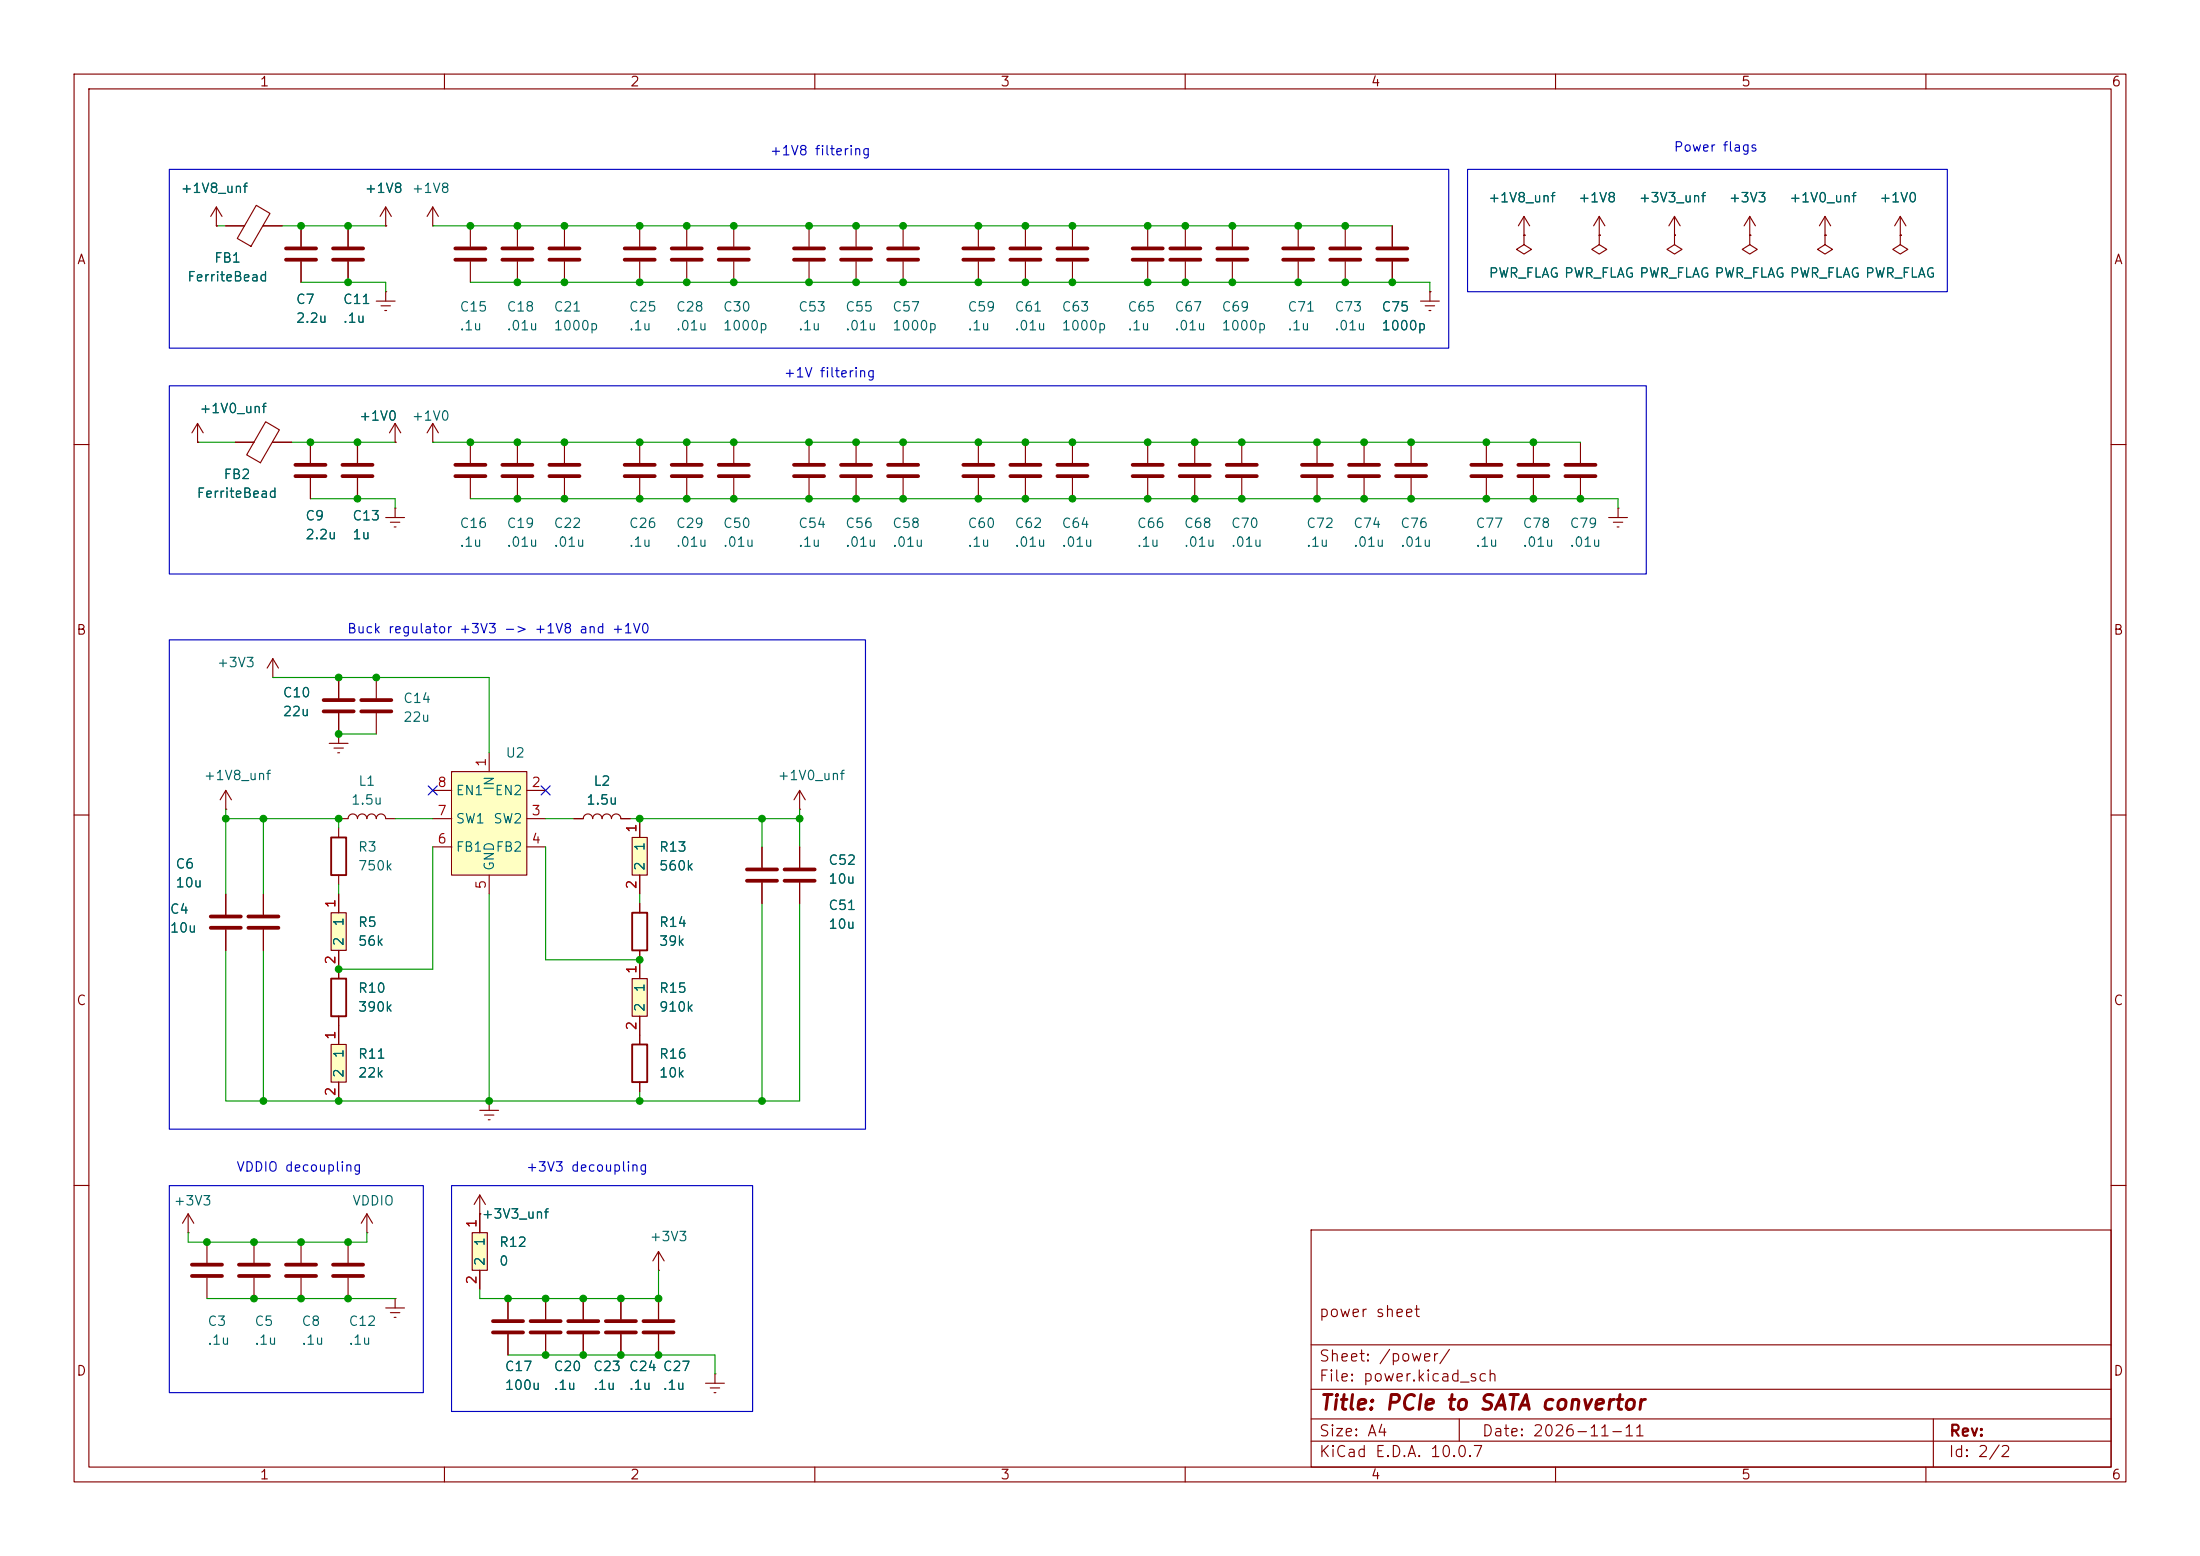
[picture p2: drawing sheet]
<svg xmlns="http://www.w3.org/2000/svg" width="297mm" height="210mm" viewBox="0 0 297 210" stroke-linecap="round" stroke-linejoin="round" font-family="sans-serif">
<g fill="none" stroke="#840000" stroke-width=".15">
<path d="M10 10h277v190h-277zM12 12h273v186h-273zM60 10v2M110 10v2M160 10v2M210 10v2M260 10v2M52.1 39.4h.1M52.1 30.5h.1M52.1 27.9v2.6M52.1 39.4v1.2M52.1 27.9l-.8 1.3"/>
<path d="M52.1 27.9l.7 1.3M246.4 31.8h.1M246.4 31.8v1.2l1 .7-1 .6-1-.6 1-.7M246.4 29.2l-.8 1.3M246.4 29.2l.7 1.3M246.4 29.2v2.6M256.5 31.8h.1M256.5 31.8v1.2l1.1 .7-1.1 .6-1-.6 1-.7M256.5 29.2l-.7 1.3M256.5 29.2l.8 1.3M256.5 29.2v2.6M50.8 40.6h2.5"/>
<path d="M51.4 41.3h1.3M51.9 41.9h.3M10 60h2M285 60h2M10 110h2M45.7 110.5h1.3a.64 .64 0 0 1 .6-.6 .64 .64 0 0 1 .7 .6 .64 .64 0 0 1 .6-.6 .64 .64 0 0 1 .6 .6 .64 .64 0 0 1 .7-.6 .64 .64 0 0 1 .6 .6 .64 .64 0 0 1 .6-.6 .64 .64 0 0 1 .7 .6h1.2M285 110h2M86.4 139.7v1.3M86.4 146.1v1.2M10 160h2M177 166h108v32h-108zM285 160h2"/>
<path d="M60 198v2M110 198v2M160 198v2M177 194.5h108M177 191.5h108M177 187.5h108M177 181.5h108M197 191.5v3M210 198v2M260 198v2M261 191.5v6.5"/>
</g>
<path d="M85.3 141h2.1v5.1h-2.1z" fill="none" stroke="#840000" stroke-width=".25"/>
<path d="M85.3 132.1h2.1v5.1h-2.1z" fill="#ffffc2"/>
<g fill="none" stroke="#840000" stroke-width=".15">
<path d="M53.3 59.7h.1M53.3 57.2l-.7 1.2M53.3 57.2l.8 1.2M53.3 57.2v2.5M58.4 59.7h.1M58.4 57.2l-.7 1.2M58.4 57.2l.8 1.2M58.4 57.2v2.5M102.9 114.3v2.8M102.9 119.1v2.8M85.3 132.1h2.1v5.1h-2.1zM86.4 129.5v2.6"/>
<path d="M86.4 137.2v2.5"/>
</g>
<path d="M100.8 117.3h4.1M100.8 118.9h4.1" fill="none" stroke="#840000" stroke-width=".51"/>
<path d="M85.3 113h2.1v5.1h-2.1z" fill="#ffffc2"/>
<path d="M85.3 113h2.1v5.1h-2.1zM86.4 110.5v2.5M86.4 118.1v2.6" fill="none" stroke="#840000" stroke-width=".15"/>
<path d="M61 104.1h10.1v14h-10.1z" fill="#ffffc2"/>
<g fill="none" stroke="#840000" stroke-width=".15">
<path d="M181.6 30.5v2.8M181.6 35.3v2.8M188 30.5v2.8M188 35.3v2.8M193 39.4h.1M193 39.4v1.2M205.7 31.8v1.2l1.1 .7-1.1 .6-1-.6 1-.7M205.7 31.8h.1M205.7 29.2l-.7 1.3M205.7 29.2l.8 1.3M205.7 29.2v2.6M215.9 31.8h.1"/>
<path d="M215.9 31.8v1.2l1 .7-1 .6-1-.6 1-.7M215.9 29.2l-.8 1.3M215.9 29.2l.8 1.3M215.9 29.2v2.6M226.1 31.8v1.2l1 .7-1 .6-1.1-.6 1.1-.7M226.1 31.8h.1M226.1 29.2l-.8 1.3M226.1 29.2l.7 1.3M226.1 29.2v2.6M236.2 31.8v1.2l1 .7-1 .6-1-.6 1-.7M236.2 31.8h.1M236.2 29.2l-.7 1.3"/>
<path d="M236.2 29.2l.8 1.3M236.2 29.2v2.6M191.8 40.6h2.5M192.4 41.3h1.3M192.9 41.9h.3M52.1 69.9h2.5M52.7 70.5h1.3M53.2 71.1h.3M53.3 68.6h.1M53.3 68.6v1.3M36.8 91.4h.1M36.8 88.9l-.7 1.3"/>
<path d="M36.8 88.9l.8 1.3M36.8 88.9v2.5M50.8 91.4v2.8M50.8 96.3v2.8M30.5 109.2h.1M30.5 106.7v2.5M30.5 106.7l-.8 1.3M30.5 106.7l.7 1.3M45.7 111.8v1.2M45.7 118.1v1.3M58.4 106.7h2.6M58.4 110.5h2.6"/>
<path d="M58.4 114.3h2.6M61 104.1h10.1v14h-10.1zM66 101.6v2.5M66 118.1v2.6M71.1 106.7h2.6M71.1 110.5h2.6M71.1 114.3h2.6M107.9 114.3v2.8M107.9 119.1v2.8M30.5 120.7v2.7M30.5 125.5v2.8M35.6 120.7v2.7"/>
<path d="M35.6 125.5v2.8M83.8 175.3v2.8M83.8 180.1v2.8"/>
</g>
<g fill="none" stroke="#840000" stroke-width=".51">
<path d="M179.6 33.5h4M179.6 35.1h4M185.9 33.5h4.1M185.9 35.1h4.1M48.8 94.5h4M48.8 96h4M105.9 117.3h4.1M105.9 118.9h4.1M28.4 123.7h4.1M28.4 125.2h4.1M33.5 123.7h4.1M33.5 125.2h4.1"/>
<path d="M81.8 178.3h4.1M81.8 179.8h4.1"/>
</g>
<path d="M44.7 113h2v5.1h-2z" fill="none" stroke="#840000" stroke-width=".25"/>
<path d="M44.7 123.2h2v5.1h-2z" fill="#ffffc2"/>
<g fill="none" stroke="#840000" stroke-width=".15">
<path d="M31.7 59.7h2.6M35.9 56.9l1.8 1.1-2.5 4.5-1.9-1.1zM36.8 59.7h2.6M41.9 59.7v2.8M48.3 59.7v2.8M177.8 59.7v2.8M184.1 59.7v2.8M190.5 59.7v2.8M200.7 59.7v2.8M213.4 59.7v2.8M41.9 64.5v2.8M48.3 64.5v2.8"/>
<path d="M177.8 64.5v2.8M184.1 64.5v2.8M190.5 64.5v2.8M200.7 64.5v2.8M213.4 64.5v2.8M44.7 123.2h2v5.1h-2zM45.7 120.7v2.5M45.7 128.3v2.5M86.4 121.9v1.3M86.4 128.3v1.2M25.4 166.4h.1M25.4 163.8l-.8 1.3"/>
<path d="M25.4 163.8l.8 1.3M25.4 163.8v2.6M27.9 167.6v2.8M27.9 172.5v2.8M34.3 167.6v2.8M34.3 172.5v2.8M40.6 167.6v2.8M40.6 172.5v2.8M47 167.6v2.8M47 172.5v2.8M49.5 166.4h.1M49.5 163.8l-.7 1.3"/>
<path d="M49.5 163.8l.8 1.3M49.5 163.8v2.6M52.1 176.5h2.5M52.7 177.2h1.3M53.2 177.8h.3M53.3 175.3h.1M53.3 175.3v1.2M73.7 175.3v2.8M78.7 175.3v2.8M73.7 180.1v2.8M78.7 180.1v2.8"/>
</g>
<g fill="none" stroke="#840000" stroke-width=".51">
<path d="M39.9 62.7h4M39.9 64.3h4M46.2 62.7h4.1M46.2 64.3h4.1M175.8 62.7h4M175.8 64.3h4M182.1 62.7h4.1M182.1 64.3h4.1M188.5 62.7h4M188.5 64.3h4M198.6 62.7h4.1M198.6 64.3h4.1"/>
<path d="M211.3 62.7h4.1M211.3 64.3h4.1M25.9 170.7h4.1M25.9 172.2h4.1M32.3 170.7h4M32.3 172.2h4M38.6 170.7h4.1M38.6 172.2h4.1M45 170.7h4M45 172.2h4M71.6 178.3h4.1M71.6 179.8h4.1"/>
<path d="M76.7 178.3h4.1M76.7 179.8h4.1"/>
</g>
<path d="M85.3 123.2h2.1v5.1h-2.1z" fill="none" stroke="#840000" stroke-width=".25"/>
<path d="M44.7 141h2v5.1h-2z" fill="#ffffc2"/>
<path d="M45.7 138.4v2.6M44.7 141h2v5.1h-2zM45.7 146.1v2.5" fill="none" stroke="#840000" stroke-width=".15"/>
<path d="M63.8 166.4h2v5.1h-2z" fill="#ffffc2"/>
<g fill="none" stroke="#840000" stroke-width=".15">
<path d="M29.2 30.5h.1M29.2 27.9l-.8 1.3M29.2 27.9l.8 1.3M29.2 27.9v2.6M30.5 30.5h2.5M34.6 27.7l1.8 1.1-2.5 4.4-1.9-1zM35.5 30.5h2.6M40.6 30.5v2.8M40.6 35.3v2.8M47 30.5v2.8M47 35.3v2.8M52.1 30.5h.1"/>
<path d="M58.4 30.5h.1M58.4 27.9l-.7 1.3M58.4 27.9l.8 1.3M58.4 27.9v2.6M63.5 30.5v2.8M63.5 35.3v2.8M69.8 30.5v2.8M69.8 35.3v2.8M76.2 30.5v2.8M76.2 35.3v2.8M86.4 30.5v2.8M86.4 35.3v2.8"/>
<path d="M92.7 30.5v2.8M92.7 35.3v2.8M99.1 30.5v2.8M99.1 35.3v2.8M109.2 30.5v2.8M109.2 35.3v2.8M115.6 30.5v2.8M115.6 35.3v2.8M121.9 30.5v2.8M121.9 35.3v2.8M132.1 30.5v2.8M132.1 35.3v2.8"/>
<path d="M138.4 30.5v2.8M138.4 35.3v2.8M144.8 30.5v2.8M144.8 35.3v2.8M154.9 30.5v2.8M154.9 35.3v2.8M160 30.5v2.8M160 35.3v2.8M166.4 30.5v2.8M166.4 35.3v2.8M175.3 30.5v2.8M175.3 35.3v2.8"/>
<path d="M188 30.5v2.8M188 35.3v2.8M193 39.4h.1M205.7 31.8h.1M215.9 31.8h.1M226.1 31.8h.1M236.2 31.8h.1M246.4 31.8h.1M256.5 31.8h.1M26.7 59.7h.1M26.7 57.2l-.8 1.2M26.7 57.2l.7 1.2"/>
<path d="M26.7 57.2v2.5M31.7 59.7h2.6M36.8 59.7h2.6M41.9 59.7v2.8M48.3 59.7v2.8M53.3 59.7h.1M63.5 59.7v2.8M69.8 59.7v2.8M76.2 59.7v2.8M86.4 59.7v2.8M92.7 59.7v2.8M99.1 59.7v2.8"/>
<path d="M109.2 59.7v2.8M115.6 59.7v2.8M121.9 59.7v2.8M132.1 59.7v2.8M138.4 59.7v2.8M144.8 59.7v2.8M154.9 59.7v2.8M161.3 59.7v2.8M167.6 59.7v2.8M207 59.7v2.8M41.9 64.5v2.8M48.3 64.5v2.8"/>
<path d="M63.5 64.5v2.8M69.8 64.5v2.8M76.2 64.5v2.8M86.4 64.5v2.8M92.7 64.5v2.8M99.1 64.5v2.8M109.2 64.5v2.8M115.6 64.5v2.8M121.9 64.5v2.8M132.1 64.5v2.8M138.4 64.5v2.8M144.8 64.5v2.8"/>
<path d="M154.9 64.5v2.8M161.3 64.5v2.8M167.6 64.5v2.8M207 64.5v2.8M217.2 69.9h2.5M217.8 70.5h1.3M218.3 71.1h.3M218.4 68.6h.1M218.4 68.6v1.3M45.7 99.1h.1M45.7 91.4v2.8M45.7 96.3v4"/>
<path d="M44.4 100.3h2.6M45.1 101h1.3M45.6 101.6h.2M77.5 110.5h1.2a.64 .64 0 0 1 .7-.6 .64 .64 0 0 1 .6 .6 .64 .64 0 0 1 .6-.6 .64 .64 0 0 1 .7 .6 .64 .64 0 0 1 .6-.6 .64 .64 0 0 1 .6 .6 .64 .64 0 0 1 .7-.6 .64 .64 0 0 1 .6 .6h1.3M86.4 110.5v2.5M86.4 118.1v2.6M102.9 114.3v2.8M102.9 119.1v2.8M107.9 109.2h.1M107.9 106.7l-.7 1.3M107.9 106.7l.8 1.3M107.9 106.7v2.5"/>
<path d="M107.9 114.3v2.8M107.9 119.1v2.8M30.5 120.7v2.7M30.5 125.5v2.8M35.6 120.7v2.7M35.6 125.5v2.8M45.7 120.7v2.5M45.7 128.3v3.8M45.7 137.2v3.8M86.4 121.9v1.3M86.4 128.3v3.8M86.4 137.2v3.8"/>
<path d="M45.7 146.1v2.5M64.8 149.9h2.5M65.4 150.5h1.3M65.9 151.1h.3M66 148.6h.1M66 148.6v1.3M86.4 146.1v1.2M63.8 166.4h2v5.1h-2zM64.8 163.8h.1M64.8 161.3v5.1M64.8 171.5v2.5M64.8 161.3l-.8 1.3"/>
<path d="M64.8 161.3l.7 1.3M68.6 175.3v2.8M73.7 175.3v2.8M78.7 175.3v2.8M83.8 175.3v2.8M88.9 171.5h.1M88.9 168.9v2.6M88.9 175.3v2.8M88.9 168.9l-.8 1.3M88.9 168.9l.8 1.3M68.6 180.1v2.8M73.7 180.1v2.8"/>
<path d="M78.7 180.1v2.8M83.8 180.1v2.8M88.9 180.1v2.8M95.2 186.7h2.6M95.9 187.3h1.3M96.4 188h.2M96.5 185.4h.1M96.5 185.4v1.3"/>
</g>
<g fill="none" stroke="#840000" stroke-width=".51">
<path d="M38.6 33.5h4.1M38.6 35.1h4.1M45 33.5h4M45 35.1h4M61.5 33.5h4M61.5 35.1h4M67.8 33.5h4.1M67.8 35.1h4.1M74.2 33.5h4M74.2 35.1h4M84.3 33.5h4.1M84.3 35.1h4.1"/>
<path d="M90.7 33.5h4M90.7 35.1h4M97 33.5h4.1M97 35.1h4.1M107.2 33.5h4.1M107.2 35.1h4.1M113.5 33.5h4.1M113.5 35.1h4.1M119.9 33.5h4.1M119.9 35.1h4.1M130 33.5h4.1M130 35.1h4.1"/>
<path d="M136.4 33.5h4.1M136.4 35.1h4.1M142.7 33.5h4.1M142.7 35.1h4.1M152.9 33.5h4.1M152.9 35.1h4.1M158 33.5h4.1M158 35.1h4.1M164.3 33.5h4.1M164.3 35.1h4.1M173.2 33.5h4.1M173.2 35.1h4.1"/>
<path d="M61.5 62.7h4M61.5 64.3h4M67.8 62.7h4.1M67.8 64.3h4.1M74.2 62.7h4M74.2 64.3h4M84.3 62.7h4.1M84.3 64.3h4.1M90.7 62.7h4M90.7 64.3h4M97 62.7h4.1M97 64.3h4.1"/>
<path d="M107.2 62.7h4.1M107.2 64.3h4.1M113.5 62.7h4.1M113.5 64.3h4.1M119.9 62.7h4.1M119.9 64.3h4.1M130 62.7h4.1M130 64.3h4.1M136.4 62.7h4.1M136.4 64.3h4.1M142.7 62.7h4.1M142.7 64.3h4.1"/>
<path d="M152.9 62.7h4.1M152.9 64.3h4.1M159.3 62.7h4M159.3 64.3h4M165.6 62.7h4.1M165.6 64.3h4.1M205 62.7h4M205 64.3h4M43.7 94.5h4.1M43.7 96h4.1M66.5 178.3h4.1M66.5 179.8h4.1"/>
<path d="M86.9 178.3h4M86.9 179.8h4"/>
</g>
<path d="M44.7 132.1h2v5.1h-2z" fill="none" stroke="#840000" stroke-width=".25"/>
<g fill="none" stroke="#009600" stroke-width=".15">
<path d="M29.2 30.5h1.3M38.1 30.5h14M40.6 38.1h11.5v1.3M58.4 30.5h129.6M63.5 38.1h129.5v1.3M26.7 59.7h5M39.4 59.7h13.9M58.4 59.7h155M41.9 67.3h11.4v1.3M63.5 67.3h154.9v1.3M36.8 91.4h29.2v10.2M45.7 99.1h5.1"/>
<path d="M30.5 109.2v11.5M30.5 110.5h15.2v1.3M35.6 110.5v10.2M45.7 119.4v1.3M53.3 110.5h5.1M58.4 114.3v16.5h-12.7M73.7 110.5h3.8M73.7 114.3v15.2h12.7M85.1 110.5h22.8M102.9 110.5v3.8M107.9 109.2v5.1M35.6 128.3v20.3"/>
<path d="M66 120.7v27.9M86.4 120.7v1.2M102.9 121.9v26.7M107.9 121.9v26.7h-77.4v-20.3M86.4 147.3v1.3M25.4 166.4v1.2h24.1v-1.2M27.9 175.3h25.4M88.9 171.5v3.8h-24.1v-1.3M68.6 182.9h27.9v2.5"/>
</g>
<path d="M57.8 106.1l1.2 1.2M59 106.1l-1.2 1.2M73.1 106.1l1.2 1.2M74.3 106.1l-1.2 1.2" fill="none" stroke="#000084" stroke-width=".15"/>
<path d="M22.9 22.9h172.7v24.1h-172.7zM198.1 22.9h64.8v16.5h-64.8zM22.9 52.1h199.3v25.4h-199.3zM22.9 86.4h93.9v66h-93.9zM22.9 160h34.2v28h-34.2zM61 160h40.6v30.5h-40.6z" fill="none" stroke="#0000c2" stroke-width=".15"/>
<g fill="#009600" stroke="#009600" stroke-width=".14">
<circle cx="181.6" cy="30.5" r=".46"/>
<circle cx="181.6" cy="38.1" r=".46"/>
<circle cx="190.5" cy="67.3" r=".46"/>
<circle cx="190.5" cy="59.7" r=".46"/>
<circle cx="184.1" cy="67.3" r=".46"/>
<circle cx="184.1" cy="59.7" r=".46"/>
<circle cx="200.7" cy="59.7" r=".46"/>
<circle cx="207" cy="59.7" r=".46"/>
<circle cx="188" cy="38.1" r=".46"/>
<circle cx="207" cy="67.3" r=".46"/>
<circle cx="200.7" cy="67.3" r=".46"/>
<circle cx="34.3" cy="167.6" r=".46"/>
<circle cx="34.3" cy="175.3" r=".46"/>
<circle cx="27.9" cy="167.6" r=".46"/>
<circle cx="40.6" cy="175.3" r=".46"/>
<circle cx="40.6" cy="167.6" r=".46"/>
<circle cx="47" cy="167.6" r=".46"/>
<circle cx="47" cy="175.3" r=".46"/>
<circle cx="41.9" cy="59.7" r=".46"/>
<circle cx="40.6" cy="30.5" r=".46"/>
<circle cx="47" cy="38.1" r=".46"/>
<circle cx="47" cy="30.5" r=".46"/>
<circle cx="48.3" cy="59.7" r=".46"/>
<circle cx="50.8" cy="91.4" r=".46"/>
<circle cx="30.5" cy="110.5" r=".46"/>
<circle cx="45.7" cy="91.4" r=".46"/>
<circle cx="48.3" cy="67.3" r=".46"/>
<circle cx="213.4" cy="67.3" r=".46"/>
<circle cx="35.6" cy="110.5" r=".46"/>
<circle cx="45.7" cy="130.8" r=".46"/>
<circle cx="45.7" cy="148.6" r=".46"/>
<circle cx="35.6" cy="148.6" r=".46"/>
<circle cx="45.7" cy="99.1" r=".46"/>
<circle cx="45.7" cy="110.5" r=".46"/>
<circle cx="88.9" cy="182.9" r=".46"/>
<circle cx="88.9" cy="175.3" r=".46"/>
<circle cx="83.8" cy="182.9" r=".46"/>
<circle cx="73.7" cy="182.9" r=".46"/>
<circle cx="78.7" cy="182.9" r=".46"/>
<circle cx="102.9" cy="148.6" r=".46"/>
<circle cx="68.6" cy="175.3" r=".46"/>
<circle cx="78.7" cy="175.3" r=".46"/>
<circle cx="83.8" cy="175.3" r=".46"/>
<circle cx="73.7" cy="175.3" r=".46"/>
<circle cx="86.4" cy="148.6" r=".46"/>
<circle cx="66" cy="148.6" r=".46"/>
<circle cx="86.4" cy="129.5" r=".46"/>
<circle cx="86.4" cy="67.3" r=".46"/>
<circle cx="99.1" cy="67.3" r=".46"/>
<circle cx="92.7" cy="67.3" r=".46"/>
<circle cx="69.8" cy="67.3" r=".46"/>
<circle cx="76.2" cy="67.3" r=".46"/>
<circle cx="86.4" cy="110.5" r=".46"/>
<circle cx="107.9" cy="110.5" r=".46"/>
<circle cx="102.9" cy="110.5" r=".46"/>
<circle cx="69.8" cy="59.7" r=".46"/>
<circle cx="63.5" cy="59.7" r=".46"/>
<circle cx="86.4" cy="30.5" r=".46"/>
<circle cx="92.7" cy="30.5" r=".46"/>
<circle cx="92.7" cy="38.1" r=".46"/>
<circle cx="86.4" cy="38.1" r=".46"/>
<circle cx="99.1" cy="38.1" r=".46"/>
<circle cx="99.1" cy="30.5" r=".46"/>
<circle cx="99.1" cy="59.7" r=".46"/>
<circle cx="92.7" cy="59.7" r=".46"/>
<circle cx="63.5" cy="30.5" r=".46"/>
<circle cx="69.8" cy="30.5" r=".46"/>
<circle cx="69.8" cy="38.1" r=".46"/>
<circle cx="76.2" cy="30.5" r=".46"/>
<circle cx="76.2" cy="38.1" r=".46"/>
<circle cx="76.2" cy="59.7" r=".46"/>
<circle cx="86.4" cy="59.7" r=".46"/>
<circle cx="154.9" cy="59.7" r=".46"/>
<circle cx="144.8" cy="67.3" r=".46"/>
<circle cx="144.8" cy="59.7" r=".46"/>
<circle cx="154.9" cy="67.3" r=".46"/>
<circle cx="177.8" cy="59.7" r=".46"/>
<circle cx="167.6" cy="67.3" r=".46"/>
<circle cx="177.8" cy="67.3" r=".46"/>
<circle cx="167.6" cy="59.7" r=".46"/>
<circle cx="161.3" cy="59.7" r=".46"/>
<circle cx="161.3" cy="67.3" r=".46"/>
<circle cx="160" cy="38.1" r=".46"/>
<circle cx="160" cy="30.5" r=".46"/>
<circle cx="154.9" cy="38.1" r=".46"/>
<circle cx="175.3" cy="30.5" r=".46"/>
<circle cx="166.4" cy="38.1" r=".46"/>
<circle cx="166.4" cy="30.5" r=".46"/>
<circle cx="175.3" cy="38.1" r=".46"/>
<circle cx="154.9" cy="30.5" r=".46"/>
<circle cx="144.8" cy="38.1" r=".46"/>
<circle cx="144.8" cy="30.5" r=".46"/>
<circle cx="121.9" cy="59.7" r=".46"/>
<circle cx="138.4" cy="30.5" r=".46"/>
<circle cx="132.1" cy="30.5" r=".46"/>
<circle cx="132.1" cy="38.1" r=".46"/>
<circle cx="138.4" cy="38.1" r=".46"/>
<circle cx="138.4" cy="67.3" r=".46"/>
<circle cx="138.4" cy="59.7" r=".46"/>
<circle cx="115.6" cy="67.3" r=".46"/>
<circle cx="115.6" cy="59.7" r=".46"/>
<circle cx="109.2" cy="67.3" r=".46"/>
<circle cx="109.2" cy="59.7" r=".46"/>
<circle cx="109.2" cy="30.5" r=".46"/>
<circle cx="109.2" cy="38.1" r=".46"/>
<circle cx="115.6" cy="30.5" r=".46"/>
<circle cx="115.6" cy="38.1" r=".46"/>
<circle cx="121.9" cy="67.3" r=".46"/>
<circle cx="132.1" cy="67.3" r=".46"/>
<circle cx="132.1" cy="59.7" r=".46"/>
<circle cx="121.9" cy="30.5" r=".46"/>
<circle cx="121.9" cy="38.1" r=".46"/>
</g>
<text font-size="2" fill="#840000" x="178" y="190.8">Title: PCIe to SATA convertor</text>
<g font-size="1.5" fill="#840000">
<text x="178" y="178.1">power sheet</text>
<text x="178" y="184.1">Sheet: /power/</text>
<text x="178" y="186.8">File: power.kicad_sch</text>
<text x="178" y="197">KiCad E.D.A. 10.0.7</text>
<text x="178" y="194.2">Size: A4</text>
<text x="200" y="194.2">Date: 2026-11-11</text>
<text x="263" y="197">Id: 2/2</text>
<text x="263" y="194.2">Rev:</text>
</g>
<g font-size="1.3" fill="#840000">
<text x="35" y="12">1</text>
<text x="85" y="12">2</text>
<text x="135" y="12">3</text>
<text x="185" y="12">4</text>
<text x="235" y="12">5</text>
<text x="285" y="12">6</text>
<text x="10.3" y="36">A</text>
<text x="285.3" y="36">A</text>
<text x="10.2" y="86">B</text>
<text x="285.2" y="86">B</text>
<text x="10.2" y="136">C</text>
<text x="285.2" y="136">C</text>
<text x="10.2" y="186">D</text>
<text x="285.2" y="186">D</text>
<text x="35" y="200">1</text>
<text x="85" y="200">2</text>
<text x="135" y="200">3</text>
<text x="185" y="200">4</text>
<text x="235" y="200">5</text>
<text x="285" y="200">6</text>
</g>
<g font-size="1.3" fill="#0000c2">
<text x="103.8" y="21.3">+1V8 filtering</text>
<text x="225.9" y="20.8">Power flags</text>
<text x="105.7" y="51.3">+1V filtering</text>
<text x="46.8" y="85.8">Buck regulator +3V3 -&gt; +1V8 and +1V0</text>
<text x="31.8" y="158.4">VDDIO decoupling</text>
<text x="70.9" y="158.4">+3V3 decoupling</text>
</g>
<g font-size="1.3" fill="#006464">
<text x="24.3" y="26.4">+1V8_unf</text>
<text x="49.1" y="26.4">+1V8</text>
<text x="55.5" y="26.4">+1V8</text>
<text x="200.8" y="27.6">+1V8_unf</text>
<text x="213" y="27.6">+1V8</text>
<text x="221.1" y="27.6">+3V3_unf</text>
<text x="233.3" y="27.6">+3V3</text>
<text x="241.5" y="27.6">+1V0_unf</text>
<text x="253.6" y="27.6">+1V0</text>
<text x="28.8" y="35.8">FB1</text>
<text x="25.2" y="38.3">FerriteBead</text>
<text x="39.9" y="41.3">C7</text>
<text x="46.2" y="41.3">C11</text>
<text x="200.9" y="37.8">PWR_FLAG PWR_FLAG PWR_FLAG PWR_FLAG PWR_FLAG PWR_FLAG</text>
<text x="39.9" y="43.9">2.2u</text>
<text x="46.2" y="43.9">.1u</text>
<text x="62" y="42.4">C15</text>
<text x="62" y="44.9">.1u</text>
<text x="68.3" y="42.4">C18</text>
<text x="68.3" y="44.9">.01u</text>
<text x="74.7" y="42.4">C21</text>
<text x="74.7" y="44.9">1000p</text>
<text x="84.8" y="42.4">C25</text>
<text x="84.8" y="44.9">.1u</text>
<text x="91.2" y="42.4">C28</text>
<text x="91.2" y="44.9">.01u</text>
<text x="97.5" y="42.4">C30</text>
<text x="97.5" y="44.9">1000p</text>
<text x="107.7" y="42.4">C53</text>
<text x="107.7" y="44.9">.1u</text>
<text x="114" y="42.4">C55</text>
<text x="114" y="44.9">.01u</text>
<text x="120.4" y="42.4">C57</text>
<text x="120.4" y="44.9">1000p</text>
<text x="130.5" y="42.4">C59</text>
<text x="130.5" y="44.9">.1u</text>
<text x="136.9" y="42.4">C61</text>
<text x="136.9" y="44.9">.01u</text>
<text x="143.2" y="42.4">C63</text>
<text x="143.2" y="44.9">1000p</text>
<text x="152.1" y="42.4">C65</text>
<text x="152.1" y="44.9">.1u</text>
<text x="158.5" y="42.4">C67</text>
<text x="158.5" y="44.9">.01u</text>
<text x="164.8" y="42.4">C69</text>
<text x="164.8" y="44.9">1000p</text>
<text x="173.7" y="42.4">C71</text>
<text x="173.7" y="44.9">.1u</text>
<text x="180.1" y="42.4">C73</text>
<text x="180.1" y="44.9">.01u</text>
<text x="186.4" y="42.4">C75</text>
<text x="186.4" y="44.9">1000p</text>
<text x="26.8" y="56.1">+1V0_unf</text>
<text x="48.4" y="57.1">+1V0</text>
<text x="55.5" y="57.1">+1V0</text>
<text x="30.1" y="65">FB2</text>
<text x="26.5" y="67.5">FerriteBead</text>
<text x="41.1" y="70.6">C9</text>
<text x="47.5" y="70.6">C13</text>
<text x="62" y="71.6">C16</text>
<text x="68.3" y="71.6">C19</text>
<text x="74.7" y="71.6">C22</text>
<text x="84.8" y="71.6">C26</text>
<text x="91.2" y="71.6">C29</text>
<text x="97.5" y="71.6">C50</text>
<text x="107.7" y="71.6">C54</text>
<text x="114" y="71.6">C56</text>
<text x="120.4" y="71.6">C58</text>
<text x="130.5" y="71.6">C60</text>
<text x="136.9" y="71.6">C62</text>
<text x="143.2" y="71.6">C64</text>
<text x="153.4" y="71.6">C66</text>
<text x="159.8" y="71.6">C68</text>
<text x="166.1" y="71.6">C70</text>
<text x="176.3" y="71.6">C72</text>
<text x="182.6" y="71.6">C74</text>
<text x="189" y="71.6">C76</text>
<text x="199.1" y="71.6">C77</text>
<text x="205.5" y="71.6">C78</text>
<text x="211.8" y="71.6">C79</text>
<text x="41.1" y="73.1">2.2u</text>
<text x="47.5" y="73.1">1u</text>
<text x="62" y="74.1">.1u</text>
<text x="68.3" y="74.1">.01u</text>
<text x="74.7" y="74.1">.01u</text>
<text x="84.8" y="74.1">.1u</text>
<text x="91.2" y="74.1">.01u</text>
<text x="97.5" y="74.1">.01u</text>
<text x="107.7" y="74.1">.1u</text>
<text x="114" y="74.1">.01u</text>
<text x="120.4" y="74.1">.01u</text>
<text x="130.5" y="74.1">.1u</text>
<text x="136.9" y="74.1">.01u</text>
<text x="143.2" y="74.1">.01u</text>
<text x="153.4" y="74.1">.1u</text>
<text x="159.8" y="74.1">.01u</text>
<text x="166.1" y="74.1">.01u</text>
<text x="176.3" y="74.1">.1u</text>
<text x="182.6" y="74.1">.01u</text>
<text x="189" y="74.1">.01u</text>
<text x="199.1" y="74.1">.1u</text>
<text x="205.5" y="74.1">.01u</text>
<text x="211.8" y="74.1">.01u</text>
<text x="29.2" y="90.4">+3V3</text>
<text x="38.1" y="94.4">C10</text>
<text x="54.3" y="95.2">C14</text>
<text x="38.1" y="97">22u</text>
<text x="54.3" y="97.7">22u</text>
<text x="27.4" y="105.6">+1V8_unf</text>
<text x="48.3" y="106.4">L1</text>
<text x="61.4" y="107.6">EN1</text>
<text x="66.7" y="107.6">EN2</text>
<text x="67" y="106.8" transform="rotate(-90 67 106.8)">IN</text>
<text x="68.2" y="102.6">U2</text>
<text x="80" y="106.4">L2</text>
<text x="104.9" y="105.6">+1V0_unf</text>
<text x="47.3" y="108.9">1.5u</text>
<text x="61.4" y="111.5">SW1</text>
<text x="66.5" y="111.5">SW2</text>
<text x="79.1" y="108.9">1.5u</text>
<text x="23.6" y="117.5">C6</text>
<text x="48.2" y="115.3">R3</text>
<text x="48.2" y="117.8">750k</text>
<text x="61.4" y="115.3">FB1</text>
<text x="66.8" y="115.3">FB2</text>
<text x="67" y="117.6" transform="rotate(-90 67 117.6)">GND</text>
<text x="87.3" y="117.6" transform="rotate(-90 87.3 117.6)">2</text>
<text x="87.3" y="115" transform="rotate(-90 87.3 115)">1</text>
<text x="88.9" y="115.3">R13</text>
<text x="88.9" y="117.8">560k</text>
<text x="111.7" y="117">C52</text>
<text x="111.7" y="119.6">10u</text>
<text x="22.8" y="123.6">C4</text>
<text x="23.6" y="120.1">10u</text>
<text x="46.7" y="125.1" transform="rotate(-90 46.7 125.1)">1</text>
<text x="48.2" y="125.4">R5</text>
<text x="88.9" y="125.4">R14</text>
<text x="111.7" y="123.1">C51</text>
<text x="111.7" y="125.7">10u</text>
<text x="22.8" y="126.2">10u</text>
<text x="46.7" y="127.8" transform="rotate(-90 46.7 127.8)">2</text>
<text x="48.2" y="128">56k</text>
<text x="88.9" y="128">39k</text>
<text x="48.2" y="134.3">R10</text>
<text x="48.2" y="136.9">390k</text>
<text x="87.3" y="136.7" transform="rotate(-90 87.3 136.7)">2</text>
<text x="87.3" y="134" transform="rotate(-90 87.3 134)">1</text>
<text x="88.9" y="134.3">R15</text>
<text x="88.9" y="136.9">910k</text>
<text x="46.7" y="142.9" transform="rotate(-90 46.7 142.9)">1</text>
<text x="48.2" y="143.2">R11</text>
<text x="88.9" y="143.2">R16</text>
<text x="46.7" y="145.6" transform="rotate(-90 46.7 145.6)">2</text>
<text x="48.2" y="145.7">22k</text>
<text x="88.9" y="145.7">10k</text>
<text x="23.4" y="163">+3V3</text>
<text x="47.5" y="163">VDDIO</text>
<text x="64.9" y="164.8">+3V3_unf</text>
<text x="87.6" y="167.8">+3V3</text>
<text x="65.7" y="171" transform="rotate(-90 65.7 171)">2</text>
<text x="65.7" y="168.3" transform="rotate(-90 65.7 168.3)">1</text>
<text x="67.3" y="168.6">R12</text>
<text x="67.3" y="171.1">0</text>
<text x="27.9" y="179.3">C3</text>
<text x="34.3" y="179.3">C5</text>
<text x="40.6" y="179.3">C8</text>
<text x="47" y="179.3">C12</text>
<text x="27.9" y="181.8">.1u</text>
<text x="34.3" y="181.8">.1u</text>
<text x="40.6" y="181.8">.1u</text>
<text x="47" y="181.8">.1u</text>
<text x="68.1" y="185.4">C17</text>
<text x="74.7" y="185.4">C20</text>
<text x="80" y="185.4">C23</text>
<text x="84.8" y="185.4">C24 C27</text>
<text x="68.1" y="187.9">100u</text>
<text x="74.7" y="187.9">.1u</text>
<text x="80" y="187.9">.1u</text>
<text x="84.8" y="187.9">.1u</text>
<text x="89.4" y="187.9">.1u</text>
</g>
<g font-size="1.3" fill="#a90000">
<text x="59" y="106.5">8</text>
<text x="65.9" y="103.6" transform="rotate(-90 65.9 103.6)">1</text>
<text x="71.7" y="106.5">2</text>
<text x="59" y="110.4">7</text>
<text x="71.7" y="110.4">3</text>
<text x="86.2" y="112.5" transform="rotate(-90 86.2 112.5)">1</text>
<text x="59" y="114.2">6</text>
<text x="71.7" y="114.2">4</text>
<text x="45.6" y="122.7" transform="rotate(-90 45.6 122.7)">1</text>
<text x="65.9" y="120.1" transform="rotate(-90 65.9 120.1)">5</text>
<text x="86.2" y="120.1" transform="rotate(-90 86.2 120.1)">2</text>
<text x="45.6" y="130.3" transform="rotate(-90 45.6 130.3)">2</text>
<text x="86.2" y="131.5" transform="rotate(-90 86.2 131.5)">1</text>
<text x="45.6" y="140.4" transform="rotate(-90 45.6 140.4)">1</text>
<text x="86.2" y="139.2" transform="rotate(-90 86.2 139.2)">2</text>
<text x="45.6" y="148.1" transform="rotate(-90 45.6 148.1)">2</text>
<text x="64.6" y="165.8" transform="rotate(-90 64.6 165.8)">1</text>
<text x="64.6" y="173.5" transform="rotate(-90 64.6 173.5)">2</text>
</g>
</svg>
